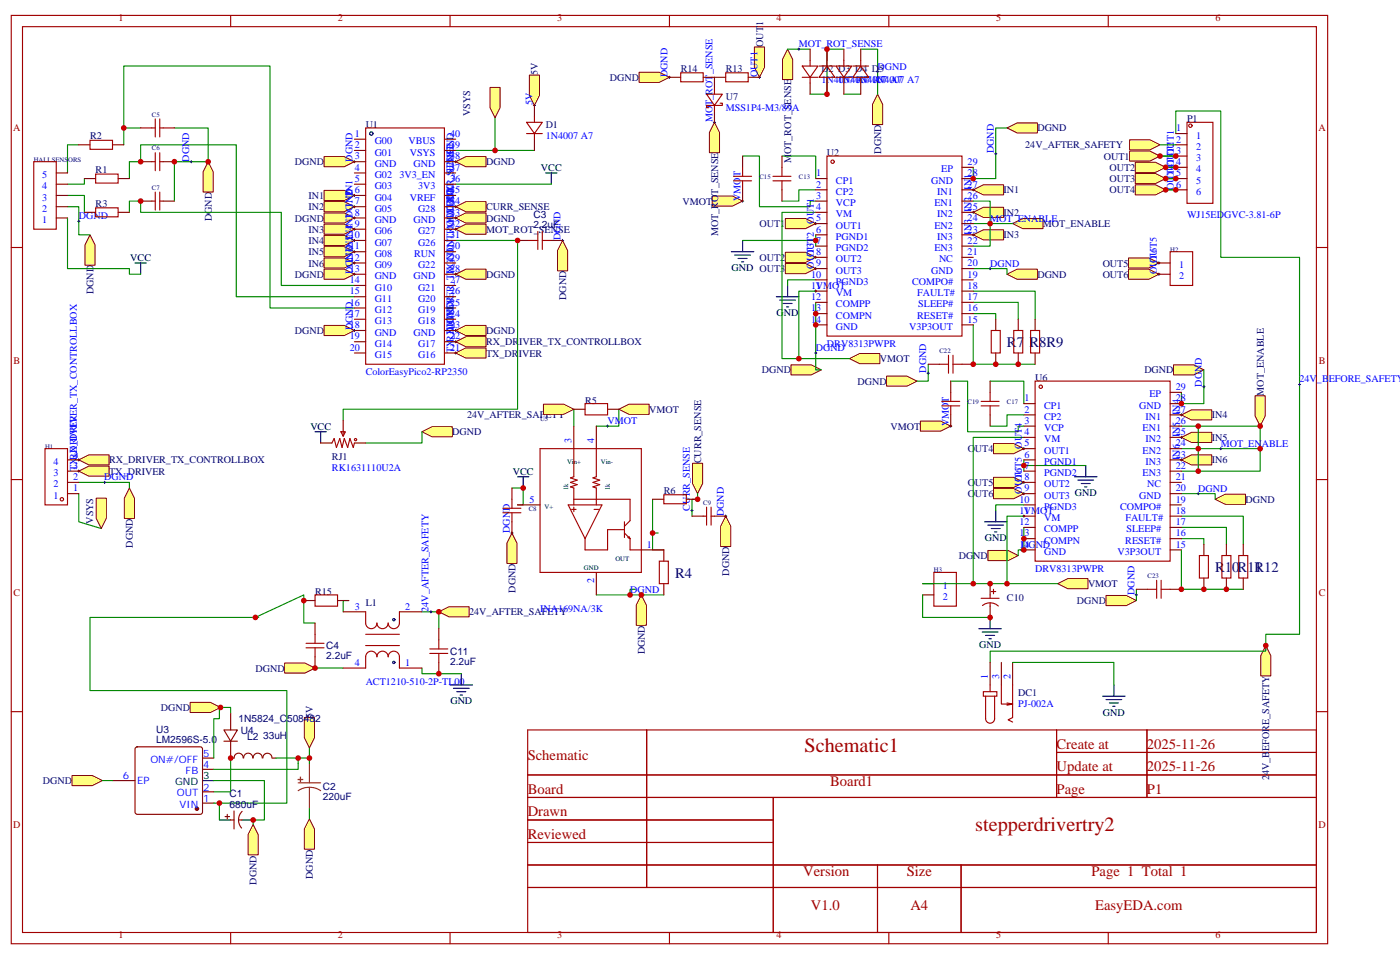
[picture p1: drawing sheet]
<svg xmlns="http://www.w3.org/2000/svg" width="439mm" height="299mm" viewBox="0 0 439 299" stroke-linecap="round" stroke-linejoin="round" font-family="sans-serif">
<g fill="none" stroke="#a10000" stroke-width=".35">
<path d="M3.5 4.8h412.8v291.1h-412.8zM7.1 8.4h405.6v283.9h-405.6zM72.3 4.8v3.6M141.1 4.8v3.6M209.9 4.8v3.6M278.7 4.8v3.6M347.5 4.8v3.6M3.5 77.6h3.6M412.7 77.6h3.6M3.5 150.4h3.6M412.7 150.4h3.6M3.5 223.1h3.6"/>
<path d="M165.5 228.8h247.2v63.5h-247.2zM202.8 228.8v49.4M331.3 228.8v21.2M331.3 235.9h81.4M359.6 228.8v21.2M412.7 223.1h3.6M165.5 243h247.2M165.5 250h247.2M165.5 257.1h77M242.5 250v42.3M165.5 271.2h247.2M165.5 264.1h77"/>
<path d="M165.5 278.2h247.2M275.1 271.2v21.1M301.3 271.2v21.1M72.3 292.3v3.6M141.1 292.3v3.6M209.9 292.3v3.6M278.7 292.3v3.6M347.5 292.3v3.6"/>
</g>
<g fill="none" stroke="#000" stroke-width=".35">
<path d="M171.1 54.2h3.5M172.9 54.2v3.5M42.3 82.4h3.6M44.1 82.4v3.6M98.8 135.4h3.5M100.5 135.4v3.5M162.3 149.5h3.5M164 149.5v3.5M345.7 218.3h7.1M346.8 219.3h4.9M349.2 214.7v3.6M347.8 220.4h2.9"/>
<path d="M348.9 221.4h.7"/>
</g>
<g fill="#ffff80" stroke="#800000" stroke-width=".31">
<path d="M217.1 145.2h3.2v6.4l-1.6 3.2-1.6-3.2z"/>
<path d="M142.9 64.8l3.1-1.6h6.4v3.2h-6.4z"/>
<path d="M170.4 126.7h6.3l3.2 1.6-3.2 1.6h-6.3z"/>
<path d="M24.7 147.7l3.2-1.6h6.3v3.2h-6.3z"/>
<path d="M24.7 144.2l3.2-1.6h6.3v3.2h-6.3z"/>
<path d="M142.9 107.1l3.1-1.5h6.4v3.1h-6.4z"/>
<path d="M142.9 110.7l3.1-1.6h6.4v3.2h-6.4z"/>
<path d="M396.9 202.4l1.6 3.2v6.3h-3.2v-6.3z"/>
<path d="M317.5 70.1l3.2-1.6h6.3v3.2h-6.3z"/>
<path d="M393.5 124.1h3.2v6.3l-1.6 3.2-1.6-3.2z"/>
<path d="M356 50.9h6.3l3.2 1.6-3.2 1.5h-6.3z"/>
<path d="M354.2 47.3h6.3l3.2 1.6-3.2 1.6h-6.3z"/>
<path d="M356 54.4h6.3l3.2 1.6-3.2 1.6h-6.3z"/>
<path d="M356 57.9h6.3l3.2 1.6-3.2 1.6h-6.3z"/>
<path d="M311.5 139.1h6.4l3.1 1.6-3.1 1.5h-6.4z"/>
<path d="M353.8 80.9h6.4l3.2 1.5-3.2 1.6h-6.4z"/>
<path d="M353.8 84.4h6.4l3.2 1.6-3.2 1.6h-6.4z"/>
<path d="M311.5 149.6h6.4l3.1 1.6-3.1 1.6h-6.4z"/>
<path d="M311.5 153.2h6.4l3.1 1.6-3.1 1.6h-6.4z"/>
<path d="M246.2 68.5h6.4l3.2 1.6-3.2 1.6h-6.4z"/>
<path d="M246.2 79.1h6.4l3.2 1.6-3.2 1.6h-6.4z"/>
<path d="M246.2 82.6h6.4l3.2 1.6-3.2 1.6h-6.4z"/>
<path d="M370.4 137.1l3.2-1.6h6.3v3.2h-6.3z"/>
<path d="M370.4 144.2l3.2-1.6h6.3v3.2h-6.3z"/>
<path d="M101.6 77.3h6.3l3.2 1.6-3.2 1.6h-6.3z"/>
<path d="M101.6 80.9h6.3l3.2 1.5-3.2 1.6h-6.3z"/>
<path d="M370.4 130.1l3.2-1.6h6.3v3.2h-6.3z"/>
<path d="M101.6 73.8h6.3l3.2 1.6-3.2 1.6h-6.3z"/>
<path d="M305.2 73.6l3.1-1.6h6.4v3.2h-6.4z"/>
<path d="M101.6 70.3h6.3l3.2 1.6-3.2 1.5h-6.3z"/>
<path d="M305.2 66.6l3.1-1.6h6.4v3.2h-6.4z"/>
<path d="M101.6 63.2h6.3l3.2 1.6-3.2 1.6h-6.3z"/>
<path d="M305.2 59.5l3.1-1.6h6.4v3.2h-6.4z"/>
<path d="M101.6 59.7h6.3l3.2 1.6-3.2 1.6h-6.3z"/>
<path d="M95.4 225h3.2v6.3l-1.6 3.2-1.6-3.2z"/>
<path d="M166 23.5h3.2v6.4l-1.6 3.2-1.6-3.2z"/>
</g>
<path d="M229.3 78.9h7.1M230.4 80h4.9M232.8 75.4v3.5M231.4 81h2.8M232.5 82.1h.7M243.4 93h7.1M244.5 94.1h4.9M245.5 95.1h2.9M246.6 96.2h.7M246.9 89.5v3.5" fill="none" stroke="#000" stroke-width=".35"/>
<g fill="#ffff80" stroke="#800000" stroke-width=".31">
<path d="M223.3 61.5h6.4l3.1 1.5-3.1 1.6h-6.4z"/>
<path d="M266.3 112.4l3.2-1.6h6.4v3.2h-6.4z"/>
</g>
<path d="M308.7 163.6h7M309.7 164.6h5M310.8 165.7h2.8M311.9 166.8h.7M312.2 160.1v3.5" fill="none" stroke="#000" stroke-width=".35"/>
<g fill="#ffff80" stroke="#800000" stroke-width=".31">
<path d="M331.6 183l3.2-1.6h6.3v3.2h-6.3z"/>
<path d="M288.6 132h6.3l3.2 1.6-3.2 1.6h-6.3z"/>
</g>
<path d="M336.9 149.5h7.1M338 150.5h4.9M339 151.6h2.8M340.1 152.6h.7M340.4 145.9v3.6" fill="none" stroke="#000" stroke-width=".35"/>
<g fill="#ffff80" stroke="#800000" stroke-width=".31">
<path d="M194 128.3l3.2-1.6h6.4v3.2h-6.4z"/>
<path d="M354.2 43.8h6.3l3.2 1.6-3.2 1.6h-6.3z"/>
<path d="M236.5 14.7h3.2v6.4l-1.6 3.1-1.6-3.1z"/>
<path d="M224 38.3l1.6 3.2v6.4h-3.2v-6.4z"/>
<path d="M246.9 15.4l1.6 3.2v6.3h-3.1v-6.3z"/>
<path d="M142.9 71.9l3.1-1.6h6.4v3.1h-6.4z"/>
</g>
<path d="M141.1 214.7h7.1M142.2 215.8h4.9M143.2 216.9h2.8M144.3 217.9h.7M144.6 211.2v3.5" fill="none" stroke="#000" stroke-width=".35"/>
<g fill="#ffff80" stroke="#800000" stroke-width=".31">
<path d="M137.6 191.8l3.2-1.6h6.3v3.2h-6.3z"/>
<path d="M89.3 207.9h6.3l3.2 1.5-3.2 1.6h-6.3z"/>
<path d="M248 114.4h6.4l3.1 1.6-3.1 1.5h-6.4z"/>
<path d="M309.7 172.6h6.4l3.2 1.6-3.2 1.6h-6.4z"/>
<path d="M381 156.5l3.2-1.6h6.3v3.2h-6.3z"/>
<path d="M367.9 114.4h6.4l3.2 1.6-3.2 1.5h-6.4z"/>
<path d="M315.7 86l3.2-1.6h6.4v3.2h-6.4z"/>
<path d="M315.7 40.1l3.2-1.6h6.4v3.2h-6.4z"/>
<path d="M176.4 75.4l1.6 3.2v6.3h-3.2v-6.3z"/>
<path d="M142.9 50.7l3.1-1.6h6.4v3.2h-6.4z"/>
<path d="M101.6 102h6.3l3.2 1.6-3.2 1.6h-6.3z"/>
<path d="M101.6 84.4h6.3l3.2 1.6-3.2 1.6h-6.3z"/>
<path d="M101.6 49.1h6.3l3.2 1.6-3.2 1.6h-6.3z"/>
<path d="M142.9 86l3.1-1.6h6.4v3.2h-6.4z"/>
<path d="M142.9 103.6l3.1-1.6h6.4v3.2h-6.4z"/>
<path d="M142.9 68.3l3.1-1.6h6.4v3.2h-6.4z"/>
<path d="M40.6 153l1.6 3.2v6.3h-3.2v-6.3z"/>
<path d="M28.2 73.6l1.6 3.2v6.3h-3.2v-6.3z"/>
<path d="M65.3 50.7l1.6 3.2v6.3h-3.2v-6.3z"/>
<path d="M132.3 135.4l3.2-1.6h6.3v3.1h-6.3z"/>
<path d="M160.5 167.1l1.6 3.2v6.3h-3.2v-6.3z"/>
<path d="M201.1 186.5l1.6 3.2v6.3h-3.2v-6.3z"/>
<path d="M227.5 161.8l1.6 3.2v6.3h-3.1v-6.3z"/>
<path d="M200.4 22.6h6.3l3.2 1.6-3.2 1.6h-6.3z"/>
<path d="M275.2 29.5l1.6 3.2v6.4h-3.2v-6.4z"/>
<path d="M101.6 66.7h6.3l3.2 1.6-3.2 1.6h-6.3z"/>
</g>
<path d="M306.9 197.1h7.1M308 198.2h4.9M309 199.2h2.9M310.4 193.6v3.5M310.1 200.3h.7" fill="none" stroke="#000" stroke-width=".35"/>
<g fill="#ffff80" stroke="#800000" stroke-width=".31">
<path d="M278 117.9h6.3l3.2 1.6-3.2 1.6h-6.3z"/>
<path d="M346.8 186.7h6.3l3.2 1.6-3.2 1.6h-6.3z"/>
</g>
<g fill="none" stroke="#008700" stroke-width=".35">
<path d="M246.9 15.4h7.1M264.6 15.4h-5.3v14.1h-5.3M269.9 15.4h5.3v14.1M264.6 29.5h5.3M24.7 45.4h-3.5v8.8M26.5 56v1.7h-5.3M38.8 40.1v-19.4h45.9v75.9h26.4M40.6 56v-5.3h3.5v-5.3h30v47.6h37M44.1 40.1h-5.3v5.3M54.7 40.1h10.6v10.6h-10.6v12.3M142.9 57.7h30M142.9 47.2h24.7"/>
<path d="M232.8 48.9h5.3v15.9h15.9v-1.8h1.8M245.2 48.9h10.6v7.1M255.8 59.5h-5.3v3.5h-5.3M315.7 40.1h-3.5v15.9h-7v-3.5M368.7 41.9v-7.1h14.1v45.9h24.7v118.2h-10.6v5.3h-86.5v3.5M21.2 61.3h5.3v5.3M21.2 68.3v15.9h19.4v1.8h3.5M21.2 64.8h3.5v8.8h3.5M40.6 66.6v-3.6h3.5v3.6h44.1v22.9h22.9M142.9 75.4h19.4v52.9h-54.7v3.5M255.8 73.6v1.8h-23M255.8 66.6h-10.6v45.8h5.3"/>
<path d="M255.8 75.4v1.8M305.2 63h5.2v7.1h-5.2M317.5 70.1h-7.1v7.1h-5.2M255.8 87.7h-8.9v1.8M255.8 94.8v21.2h1.7M255.8 91.3h-5.3v21.1h15.8M305.2 98.3h7v1.8M305.2 94.8h14.1v5.3M305.2 91.3h19.4v8.8M305.2 84.2h10.5v1.8M291 114.2v5.3h-3.5M298.1 119.5h5.3v15.9h15.9v-1.8h1.7"/>
<path d="M305.2 101.8v12.4h19.4M310.4 119.5h10.6v7M377.5 116v10.5h-7.1v-3.5M132.3 135.4v3.5h-17.6M179.9 128.3v5.3M194 128.3v5.3h-7M321 130.1h-5.3v3.5h-5.3M321 137.1h-15.8v45.9h26.4M370.4 133.6h5.3v7.1h-5.3M375.7 133.6h19.4v14.1h-19.4v-7h19.4M24.7 154.8v8.8l7 2.1M24.7 151.2h15.9v1.8"/>
<path d="M160.5 153h3.5v5.3h-1.7M204.6 156.5v10.6M218.7 154.8v1.7h-1.7v5.3M321 144.2v1.7h19.4M321 158.3h-8.8v1.8M321 145.9v1.8M370.4 154.8h10.6v1.7M370.4 147.7h5.3M206.4 167.1h-1.8v5.3h3.5M321 161.8h-5.3v21.2M321 165.3v7.1h-1.7v1.8M370.4 168.9h7.1v1.7"/>
<path d="M370.4 165.3h14.1v5.3M370.4 161.8h19.4v8.8M370.4 172.4v12.3h19.4M109.4 188.3h-1.8v3.5M132.3 191.8h5.3v5.3M197.6 186.5h10.5M199.3 184.7h-1.7v1.8h-10.6M356.3 184.7v3.6M98.8 209.4h8.8M132.3 209.4v1.8h12.3"/>
</g>
<g fill="none" stroke="#000" stroke-width=".31">
<path d="M250.1 15.4h.7M250.5 15.1v.7M167.2 33.1h.7M167.6 32.7v.7M209.5 24.2h.8M209.9 23.9v.7M223.7 38.3h.7M224 38v.7M237.8 24.2h.7M238.1 23.9v.7M274.8 22.5h.7M275.2 22.1v.7"/>
<path d="M59.6 50.7h.7M60 50.3v.7M110.8 50.7h.7M111.1 50.3v.7M142.5 50.7h.7M142.9 50.3v.7M304.8 59.5h.7M305.2 59.2v.7M311.9 48.2h.7M312.2 47.9v.7M368.3 52.5h.7M368.3 48.9h.7"/>
<path d="M368.3 56h.7M368.3 59.5h.7M368.7 48.6v.7M368.7 52.1v.7M368.7 55.6v.7M368.7 59.2v.7M24.3 69.4h.7M24.7 69v.7M110.8 64.8h.7M110.8 78.9h.7M110.8 75.4h.7M110.8 71.9h.7"/>
<path d="M110.8 61.3h.7M110.8 68.3h.7M111.1 60.9v.7M111.1 64.5v.7M111.1 68v.7M111.1 71.5v.7M111.1 75v.7M111.1 78.6v.7M142.5 64.8h.7M142.5 71.9h.7M142.5 68.3h.7M142.9 64.5v.7"/>
<path d="M142.9 68v.7M142.9 71.5v.7M176 75.4h.7M176.4 75v.7M232.5 63h.7M232.8 62.7v.7M255.4 70.1h.7M255.8 69.7v.7M304.8 73.6h.7M304.8 66.6h.7M305.2 66.2v.7M305.2 73.3v.7"/>
<path d="M310.1 70.1h.7M310.4 69.7v.7M110.8 82.4h.7M110.8 86h.7M111.1 82.1v.7M111.1 85.6v.7M142.5 86h.7M142.9 85.6v.7M255.4 80.7h.7M255.4 84.2h.7M255.4 91.3h.7M255.8 80.3v.7"/>
<path d="M255.8 83.9v.7M255.8 90.9v.7M310.1 84.2h.7M310.4 83.9v.7M363 82.4h.7M363 86h.7M363.4 82.1v.7M363.4 85.6v.7M110.8 103.6h.7M111.1 103.3v.7M142.5 107.1h.7M142.5 110.7h.7"/>
<path d="M142.5 103.6h.7M142.9 103.3v.7M142.9 106.8v.7M142.9 110.3v.7M255.4 110.7h.7M255.8 110.3v.7M290.7 117h.7M291 116.7v.7M190.1 133.6h.8M190.5 133.2v.7M297.7 133.6h.7M298.1 133.2v.7"/>
<path d="M370.1 137.1h.7M370.1 130.1h.7M370.4 129.7v.7M370.4 136.8v.7M377.1 121.2h.7M377.5 120.9v.7M407.1 120.5h.7M407.5 120.2v.7M24.3 147.7h.7M24.3 144.2h.7M24.7 143.8v.7M24.7 147.4v.7"/>
<path d="M32.5 151.2h.7M32.8 150.9v.7M217 159.7v.7M320.7 151.2h.7M320.7 140.7h.7M320.7 154.8h.7M321 140.3v.7M321 150.9v.7M321 154.4v.7M370.1 144.2h.7M370.4 143.8v.7M375.4 154.8h.7"/>
<path d="M375.7 154.4v.7M382.4 140.7h.7M382.8 140.3v.7M160.2 167.1h.7M160.5 166.8v.7M216.6 160.1h.7M227.2 161.8h.7M227.5 161.5v.7M320 172.4h.7M320.3 172v.8M320.7 161.8h.7M321 161.5v.7"/>
<path d="M134.8 191.8h.7M135.1 191.5v.7M197.2 186.5h.7M197.6 186.2v.7M356 186.5h.7M356.3 186.2v.7"/>
</g>
<g fill="none" stroke="#a10000" stroke-width=".35">
<path d="M254 18.9v1.8M259.3 18.9v1.8M264.6 18.9v1.8M269.9 18.9v1.8M48.7 37.3v5.6M50.1 37.3v5.6M165.1 38.3h4.9l-2.4 3.6zM167.6 36.6v1.7M213.4 22.8h7.1v2.8h-7.1zM221.5 29.5h5l-2.5 3.6zM224 27.8v1.7M224 33.1v1.7"/>
<path d="M225.8 32.3h.7v.8h-5v.7h.7M227.5 22.8h7.1v2.8h-7.1zM251.5 20.7h5l-2.5 3.5zM251.5 24.2h5M254 24.2v1.8M256.8 20.7h5M259.3 20.7l2.5 3.5h-5zM259.3 24.2v1.8M262.1 20.7h5l-2.5 3.5zM262.1 24.2h5M264.6 24.2v1.8M267.4 20.7h4.9"/>
<path d="M269.9 20.7l2.4 3.5h-4.9zM269.9 24.2v1.8M372.2 38.3h8.1v25.4h-8.1zM10.6 50.7h7v21.2h-7zM28.2 44h7.1v2.8h-7.1zM30 54.6h7v2.8h-7zM47.6 40.1h1.1M47.6 50.7h1.1M48.7 47.9v5.6M50.1 47.9v5.6M50.1 40.1h1.1M50.1 50.7h1.1"/>
<path d="M114.7 40.1h24.6v74.1h-24.6zM165.1 41.9h4.9M167.6 41.9v1.7M230 56.7h5.7M230 55.3h5.7M232.8 52.5v2.8M232.8 56.7v2.8M242.4 56.7h5.6M242.4 55.3h5.6M245.2 52.5v2.8M245.2 56.7v2.8M259.3 48.9h42.3v56.5h-42.3z"/>
<path d="M30 65.2h7v2.8h-7zM47.6 63h1.1M48.7 60.2v5.7M50.1 60.2v5.7M50.1 63h1.1M366.9 78.9h7v10.6h-7zM294.6 114.2h2.8M297.4 111.4v5.6M298.8 114.2h2.8M298.8 111.4v5.6M310.8 103.6h2.8v7.1h-2.8zM317.9 103.6h2.8v7.1h-2.8z"/>
<path d="M323.1 103.6h2.9v7.1h-2.9zM324.6 119.5h42.3v56.4h-42.3zM104.1 138.9l.7-1.4 .7 2.8 1-2.8 .7 2.8 .7-2.8 1.1 2.8 .7-2.8 1.1 2.8 .3-1.4M106.9 135.4h1.4l-.7 1.4zM107.6 135.4v1.4M183.4 126.5h7.1v3.6h-7.1zM295.3 127.2h5.6M295.3 125.8h5.6M298.1 123v2.8M298.1 127.2v2.9M307.6 127.2h5.7M307.6 125.8h5.7"/>
<path d="M310.4 123v2.8M310.4 127.2v2.9M14.1 140.7h7.1v17.6h-7.1zM157.7 159.3h5.6M160.5 156.5v2.8M169.3 140.7h31.8v38.8h-31.8zM178.2 158.3h10.5l-5.3 10.6zM179.2 159.7h1.4M179.9 156.5h17.7v6.7l-1.8 1.8M179.9 140.7v8.8l-1 .3 2.1 .7-2.1 .7 2.1 .7-2.1 .7 1 .4v5.3M179.9 159v1.4M186.3 159.7h1.4"/>
<path d="M187 140.7v8.8l-1.1 .3 2.1 .7-2.1 .7 2.1 .7-2.1 .7 1.1 .4v5.3M208.1 155.1h7.1v2.8h-7.1zM221.5 159v5.6M223 159v5.6M157.7 160.8h5.6M160.5 160.8v2.8M195.8 166.1h-5.3v6.3h-7.1v-3.5M195.8 167.1l1.8 1.8M195.8 163.6v4.9M196.8 168.5l.8 .4M197.2 168.2l.4 .7M197.6 168.9v3.5h3.5"/>
<path d="M206.7 175.9h2.8v7.1h-2.8zM220.5 161.8h1M223 161.8h1M376.1 174.2h2.8v7h-2.8zM383.1 174.2h2.8v7h-2.8zM388.4 174.2h2.8v7h-2.8zM98.8 186.5h7v3.5h-7zM114.7 191.8v3.5a1.76 1.76 0 0 0 1.7 1.8 1.76 1.76 0 0 0 1.8-1.8 1.76 1.76 0 0 0 1.7 1.8 1.76 1.76 0 0 0 1.8-1.8 1.76 1.76 0 0 0 1.8 1.8 1.76 1.76 0 0 0 1.7-1.8v-3.5M114.7 198.9h10.5M307.6 187.6h5.7M308 189.8a3.8 3.8 0 0 1 5 .2M310.4 186.5v1.1"/>
<path d="M310.4 189v1M310.8 185.5h1.4M311.5 184.7v1.5M359.8 184.7h2.9M362.7 181.9v5.7M364.1 184.7h2.8M364.1 181.9v5.7M114.7 209.4v-3.5a1.76 1.76 0 0 1 1.7-1.7 1.76 1.76 0 0 1 1.8 1.7 1.76 1.76 0 0 1 1.7-1.7 1.76 1.76 0 0 1 1.8 1.7 1.76 1.76 0 0 1 1.8-1.7 1.76 1.76 0 0 1 1.7 1.7v3.5M114.7 202.4h10.5M308.3 216.9h4.3v1.4h-4.3zM309 218.3v7a1.41 1.41 0 0 0 1.4 1.4 1.41 1.41 0 0 0 1.5-1.4v-7M310.4 214.7v2.2"/>
<path d="M314 214.7v6h3.5l-1.8 .4M317.5 214.7v10.3l-1.4 .7 1.4 .7M315.7 220.4l1.8 .3"/>
<circle cx="373.2" cy="39.4" r=".53"/>
<circle cx="261.1" cy="50.7" r=".53"/>
<circle cx="111.5" cy="137.8" r=".35"/>
<circle cx="326.3" cy="121.2" r=".53"/>
<circle cx="19.4" cy="156.5" r=".53"/>
</g>
<g fill="none" stroke="#000" stroke-width=".35">
<circle cx="116.4" cy="41.9" r=".53"/>
<circle cx="123.5" cy="194.3" r=".35"/>
<circle cx="123.5" cy="207.7" r=".35"/>
</g>
<g fill="none" stroke="#870000" stroke-width=".35">
<path d="M254 15.4v3.5M259.3 15.4v3.5M264.6 15.4v3.5M269.9 15.4v3.5M167.6 33.1v3.5M209.9 24.2h3.5M220.5 24.2h7M224 24.2v3.6M224 34.8v3.5M234.6 24.2h3.5M254 26v3.5M259.3 26v3.5"/>
<path d="M264.6 26v3.5M269.9 26v3.5M17.6 54.2h3.6M17.6 57.7h3.6M24.7 45.4h3.5M26.5 56h3.5M35.3 45.4h3.5M37 56h3.6M44.1 50.7h3.5M44.1 40.1h3.5M51.2 50.7h3.5M51.2 40.1h3.5"/>
<path d="M111.1 43.6h3.6M111.1 47.2h3.6M111.1 50.7h3.6M111.1 54.2h3.6M111.1 57.7h3.6M139.3 43.6h3.6M139.3 47.2h3.6M139.3 50.7h3.6M139.3 54.2h3.6M139.3 57.7h3.6M167.6 43.6v3.6M232.8 48.9v3.6"/>
<path d="M232.8 59.5v3.5M245.2 48.9v3.6M245.2 59.5v3.5M255.8 56h3.5M255.8 59.5h3.5M301.6 56h3.6M301.6 59.5h3.6M301.6 52.5h3.6M368.7 56h3.5M368.7 59.5h3.5M368.7 52.5h3.5M368.7 45.4h3.5"/>
<path d="M368.7 41.9h3.5M368.7 48.9h3.5M17.6 61.3h3.6M17.6 64.8h3.6M17.6 68.3h3.6M26.5 66.6h3.5M37 66.6h3.6M44.1 63h3.5M51.2 63h3.5M111.1 61.3h3.6M111.1 64.8h3.6M111.1 68.3h3.6"/>
<path d="M111.1 71.9h3.6M111.1 75.4h3.6M111.1 78.9h3.6M139.3 61.3h3.6M139.3 64.8h3.6M139.3 68.3h3.6M139.3 71.9h3.6M139.3 75.4h3.6M139.3 78.9h3.6M255.8 63h3.5M255.8 66.6h3.5M255.8 70.1h3.5"/>
<path d="M255.8 73.6h3.5M255.8 77.2h3.5M301.6 63h3.6M301.6 66.6h3.6M301.6 70.1h3.6M301.6 73.6h3.6M301.6 77.2h3.6M111.1 82.4h3.6M111.1 86h3.6M111.1 89.5h3.6M111.1 93h3.6M111.1 96.6h3.6"/>
<path d="M139.3 82.4h3.6M139.3 86h3.6M139.3 89.5h3.6M139.3 93h3.6M139.3 96.6h3.6M255.8 80.7h3.5M255.8 84.2h3.5M255.8 87.7h3.5M255.8 91.3h3.5M255.8 94.8h3.5M255.8 98.3h3.5M301.6 80.7h3.6"/>
<path d="M301.6 84.2h3.6M301.6 87.7h3.6M301.6 91.3h3.6M301.6 94.8h3.6M301.6 98.3h3.6M363.4 82.4h3.5M363.4 86h3.5M111.1 100.1h3.6M111.1 103.6h3.6M111.1 107.1h3.6M111.1 110.7h3.6M139.3 100.1h3.6"/>
<path d="M139.3 103.6h3.6M139.3 107.1h3.6M139.3 110.7h3.6M255.8 101.8h3.5M291 114.2h3.6M298.1 119.5v3.5M301.6 101.8h3.6M301.6 114.2h3.6M310.4 119.5v3.5M312.2 100.1v3.5M312.2 110.7v3.5M319.3 100.1v3.5"/>
<path d="M319.3 110.7v3.5M324.6 100.1v3.5M324.6 110.7v3.5M100.5 138.9h3.6M107.6 131.8v3.6M111.1 138.9h3.6M179.9 133.6v7.1M179.9 128.3h3.5M187 133.6v7.1M190.5 128.3h3.5M298.1 130.1v3.5M310.4 130.1v3.5"/>
<path d="M321 126.5h3.6M321 130.1h3.6M321 133.6h3.6M321 137.1h3.6M366.9 126.5h3.5M366.9 130.1h3.5M366.9 133.6h3.5M366.9 137.1h3.5M366.9 123h3.5M21.2 154.8h3.5M21.2 151.2h3.5M21.2 147.7h3.5"/>
<path d="M21.2 144.2h3.5M160.5 153v3.5M162.3 158.3h7M204.6 156.5h3.5M215.2 156.5h3.5M321 158.3h3.6M321 154.8h3.6M321 151.2h3.6M321 147.7h3.6M321 144.2h3.6M321 140.7h3.6M366.9 158.3h3.5"/>
<path d="M366.9 154.8h3.5M366.9 151.2h3.5M366.9 147.7h3.5M366.9 144.2h3.5M366.9 140.7h3.5M160.5 163.6v3.5M187 179.5v7M201.1 172.4h7v3.5M217 161.8h3.5M224 161.8h3.5M321 172.4h3.6M321 161.8h3.6"/>
<path d="M321 165.3h3.6M321 168.9h3.6M366.9 172.4h3.5M366.9 161.8h3.5M366.9 165.3h3.5M366.9 168.9h3.5M377.5 170.6v3.6M384.5 170.6v3.6M389.8 170.6v3.6M95.2 188.3h3.6M105.8 188.3h3.6M107.6 191.8h7.1"/>
<path d="M125.2 191.8h7.1M208.1 183v3.5M310.4 183v3.5M310.4 190v3.6M356.3 184.7h3.5M366.9 184.7h3.5M377.5 181.2v3.5M384.5 181.2v3.5M389.8 181.2v3.5M107.6 209.4h7.1M125.2 209.4h7.1M310.4 207.7v7"/>
<path d="M314 207.7v7M317.5 207.7v7"/>
</g>
<path d="M79.4 258.5l1.6 3.2v6.3h-3.2v-6.3z" fill="#ffff80" stroke="#800000" stroke-width=".31"/>
<path d="M363.7 45.4h5M363.7 48.9h5M365.5 52.5h3.2M365.5 56h3.2M365.5 59.5h3.2M80.1 193.6l15.1-7.1v8.8h3.6M81.1 193.6h-52.9v22.9h61.8v35.3h-21.2M289.3 186.5v7.1h21.1M289.3 183h15.9M317.5 207.7h31.7v7" fill="none" stroke="#008700" stroke-width=".35"/>
<g fill="none" stroke="#a10000" stroke-width=".35">
<path d="M165.8 75.4h2.8M168.6 72.6v5.6M170 75.4h2.9M170 72.6v5.6M292.8 179.5h7.1v10.5h-7.1zM98.8 198.9v2.8M96 203.1h5.6M96 201.7h5.6M98.8 203.1v2.8M134.8 204.9h5.6M134.8 203.4h5.6M137.6 200.6v2.8"/>
<path d="M137.6 204.9v2.8"/>
</g>
<path d="M162.3 75.4h3.5M172.9 75.4h3.5M98.8 195.3v3.6M137.6 197.1v3.5M289.3 183h3.5M289.3 186.5h3.5M98.8 205.9v3.5M137.6 207.7v3.5" fill="none" stroke="#870000" stroke-width=".35"/>
<path d="M153.6 27.4h3.2v6.4l-1.6 3.1-1.6-3.1z" fill="#ffff80" stroke="#800000" stroke-width=".31"/>
<path d="M155.2 36.9v10.3" fill="none" stroke="#008700" stroke-width=".35"/>
<path d="M30.2 156.2h3.1v6.3l-1.6 3.2-1.5-3.2z" fill="#ffff80" stroke="#800000" stroke-width=".31"/>
<g fill="none" stroke="#870000" stroke-width=".35">
<path d="M42.6 234.3l.4-.2h19.8l.5 .2 .2 .5v19.8l-.2 .5-.5 .2h-19.8l-.5-.2-.2-.5v-19.8zM63.5 237.7h3.5M70.2 228.8h4.2l-2.1 3.6zM70.2 232.4h4.2M72.3 232.4v5.3h1.1M72.3 223.6v5.2M73.4 237.6a1.41 1.41 0 0 1 1.4-1.5 1.41 1.41 0 0 1 1.4 1.5M76.4 237.6a1.41 1.41 0 0 1 1.4-1.5 1.41 1.41 0 0 1 1.4 1.5M79.4 237.6a1.41 1.41 0 0 1 1.4-1.5 1.41 1.41 0 0 1 1.4 1.5M82.4 237.6a1.41 1.41 0 0 1 1.5-1.5 1.41 1.41 0 0 1 1.4 1.5M85.4 237.7h1M35.3 244.7h7"/>
<path d="M63.5 251.8h3.5M63.5 248.2h3.5M63.5 241.2h3.5M70.6 256h1.4M71.3 255.3v1.4M72.3 257.1h1.1M73.4 254.2v5.7M74.8 257.1h1M75.9 254.4a3.8 3.8 0 0 0-.1 5.2"/>
</g>
<circle cx="61.7" cy="253.5" r=".53" fill="#870000" stroke="#870000" stroke-width=".35"/>
<path d="M63.5 244.7h3.5M68.8 257.1h3.5M75.8 257.1h3.6" fill="none" stroke="#000" stroke-width=".35"/>
<path d="M97 239.4v6M93.5 245.4h7M97 246.8l1.9 .3 1.6 .8M97 246.8l-1.8 .3-1.7 .8M97 246.8v6.7" fill="none" stroke="#8c2424" stroke-width=".35"/>
<g fill="#8c2424" stroke="#8c2424" stroke-width=".35">
<path d="M93.5 244.4h1.4z"/>
<path d="M94.2 243.7v1.4z"/>
</g>
<path d="M67 251.8h1.8v5.3M67 244.7h15.9v12.4h-3.5v1.4" fill="none" stroke="#008700" stroke-width=".35"/>
<path d="M97 256.7l1.6 3.2v6.3h-3.2v-6.3z" fill="#ffff80" stroke="#800000" stroke-width=".31"/>
<path d="M72.3 237.7v10.5h-5.3M86.4 237.7h7.1v3.5h-26.5M97 253.5v3.2" fill="none" stroke="#008700" stroke-width=".35"/>
<path d="M59.6 220.2h6.4l3.1 1.6-3.1 1.6h-6.4z" fill="#ffff80" stroke="#800000" stroke-width=".31"/>
<path d="M72.3 223.6v-1.8h-3.5v3.5h-1.8v12.4M97 234.5v3.2h-3.5M97 237.7v1.7" fill="none" stroke="#008700" stroke-width=".35"/>
<path d="M22.6 243.1h6.3l3.2 1.6-3.2 1.6h-6.3z" fill="#ffff80" stroke="#800000" stroke-width=".31"/>
<path d="M32.1 244.7h3.2" fill="none" stroke="#008700" stroke-width=".35"/>
<g fill="#c00">
<circle cx="38.8" cy="40.1" r=".88"/>
<circle cx="44.1" cy="50.7" r=".88"/>
<circle cx="44.1" cy="63" r=".88"/>
<circle cx="65.3" cy="50.7" r=".88"/>
<circle cx="54.7" cy="50.7" r=".88"/>
<circle cx="197.6" cy="186.5" r=".88"/>
<circle cx="201.1" cy="186.5" r=".88"/>
<circle cx="164" cy="153" r=".88"/>
<circle cx="218.7" cy="156.5" r=".88"/>
<circle cx="396.9" cy="202.4" r=".88"/>
<circle cx="310.4" cy="70.1" r=".88"/>
<circle cx="375.7" cy="140.7" r=".88"/>
<circle cx="375.7" cy="133.6" r=".88"/>
<circle cx="395.1" cy="133.6" r=".88"/>
<circle cx="395.1" cy="140.7" r=".88"/>
<circle cx="375.7" cy="147.7" r=".88"/>
<circle cx="255.8" cy="75.4" r=".88"/>
<circle cx="312.2" cy="114.2" r=".88"/>
<circle cx="305.2" cy="114.2" r=".88"/>
<circle cx="319.3" cy="114.2" r=".88"/>
<circle cx="321" cy="145.9" r=".88"/>
<circle cx="377.5" cy="184.7" r=".88"/>
<circle cx="370.4" cy="184.7" r=".88"/>
<circle cx="384.5" cy="184.7" r=".88"/>
<circle cx="310.4" cy="183" r=".88"/>
<circle cx="315.7" cy="183" r=".88"/>
<circle cx="204.6" cy="167.1" r=".88"/>
<circle cx="259.3" cy="29.5" r=".88"/>
<circle cx="259.3" cy="15.4" r=".88"/>
<circle cx="255.8" cy="101.8" r=".88"/>
<circle cx="255.8" cy="98.3" r=".88"/>
<circle cx="321" cy="172.4" r=".88"/>
<circle cx="321" cy="168.9" r=".88"/>
<circle cx="370.4" cy="126.5" r=".88"/>
<circle cx="305.2" cy="56" r=".88"/>
<circle cx="250.5" cy="112.4" r=".88"/>
<circle cx="162.3" cy="75.4" r=".88"/>
<circle cx="98.8" cy="209.4" r=".88"/>
<circle cx="137.6" cy="211.2" r=".88"/>
<circle cx="305.2" cy="183" r=".88"/>
<circle cx="310.4" cy="193.6" r=".88"/>
<circle cx="368.7" cy="48.9" r=".88"/>
<circle cx="363.7" cy="48.9" r=".88"/>
<circle cx="368.7" cy="52.5" r=".88"/>
<circle cx="365.5" cy="52.5" r=".88"/>
<circle cx="368.7" cy="56" r=".88"/>
<circle cx="365.5" cy="56" r=".88"/>
<circle cx="368.7" cy="59.5" r=".88"/>
<circle cx="365.5" cy="59.5" r=".88"/>
<circle cx="155.2" cy="47.2" r=".88"/>
<circle cx="95.3" cy="188.3" r=".88"/>
<circle cx="80.1" cy="193.6" r=".88"/>
<circle cx="137.6" cy="191.8" r=".88"/>
<circle cx="68.8" cy="251.8" r=".88"/>
<circle cx="72.3" cy="237.7" r=".88"/>
<circle cx="79.4" cy="257.1" r=".88"/>
<circle cx="69.1" cy="221.8" r=".88"/>
<circle cx="93.5" cy="237.7" r=".88"/>
<circle cx="97" cy="237.7" r=".88"/>
</g>
<g font-size="6.3" fill="#a00000">
<text x="252.3" y="235.9">Schematic1</text>
<text x="305.8" y="260.6">stepperdrivertry2</text>
</g>
<g font-size="4.6" fill="#000080">
<text x="315.7" y="108.9">R7</text>
<text x="322.8" y="108.9">R8R9</text>
<text x="381" y="179.5">R10R11</text>
<text x="393.3" y="179.5">R12</text>
<text x="211.7" y="181.2">R4</text>
</g>
<g font-size="4.6" fill="#a00000">
<text x="165.5" y="238.2">Schematic</text>
<text x="331.3" y="234.7">Create at</text>
<text x="359.6" y="234.7">2025-11-26</text>
<text x="331.3" y="241.7">Update at</text>
<text x="359.6" y="241.7">2025-11-26</text>
<text x="165.5" y="248.8">Board</text>
<text x="260.3" y="246.5">Board1</text>
<text x="331.3" y="248.8">Page</text>
<text x="359.6" y="248.8">P1</text>
<text x="165.5" y="255.8">Drawn</text>
<text x="165.5" y="262.9">Reviewed</text>
<text x="251.8" y="274.7">Version</text>
<text x="284.3" y="274.7">Size</text>
<text x="342.2" y="274.7">Page 1 Total 1</text>
<text x="254.3" y="285.3">V1.0</text>
<text x="285.4" y="285.3">A4</text>
<text x="343.4" y="285.3">EasyEDA.com</text>
</g>
<g font-size="3.2" fill="#a00000">
<text x="37.1" y="6.6">1</text>
<text x="105.9" y="6.6">2</text>
<text x="174.7" y="6.6">3</text>
<text x="243.5" y="6.6">4</text>
<text x="312.3" y="6.6">5</text>
<text x="381.1" y="6.6">6</text>
<text x="4.1" y="41.2">A</text>
<text x="413.4" y="41.2">A</text>
<text x="4.2" y="114">B</text>
<text x="413.5" y="114">B</text>
<text x="4.2" y="186.7">C</text>
<text x="413.5" y="186.7">C</text>
<text x="4.1" y="259.5">D</text>
<text x="413.4" y="259.5">D</text>
<text x="37.1" y="294.1">1</text>
<text x="105.9" y="294.1">2</text>
<text x="174.7" y="294.1">3</text>
<text x="243.5" y="294.1">4</text>
<text x="312.3" y="294.1">5</text>
<text x="381.1" y="294.1">6</text>
</g>
<g font-size="3.2" fill="#000080">
<text x="239.2" y="14.7" transform="rotate(-90 239.2 14.7)">OUT1</text>
<text x="168.7" y="23.5" transform="rotate(-90 168.7 23.5)">5V</text>
<text x="213.4" y="22.5">R14</text>
<text x="227.5" y="22.5">R13</text>
<text x="257.5" y="22.5">D2 D3 D4 D5</text>
<text x="191.2" y="25.3">DGND</text>
<text x="227.5" y="31.3">U7</text>
<text x="114.7" y="40.1">U1</text>
<text x="147.5" y="36.4" transform="rotate(-90 147.5 36.4)">VSYS</text>
<text x="171.1" y="40.1">D1</text>
<text x="325.3" y="41.2">DGND</text>
<text x="372.2" y="38.3">P1</text>
<text x="28.2" y="43.6">R2</text>
<text x="321.5" y="46.4">24V_AFTER_SAFETY</text>
<text x="92.5" y="51.8">DGND</text>
<text x="152.4" y="51.8">DGND</text>
<text x="248.1" y="51.1" transform="rotate(-90 248.1 51.1)">MOT_ROT_SENSE</text>
<text x="259.3" y="48.9">U2</text>
<text x="276.3" y="48.2" transform="rotate(-90 276.3 48.2)">DGND</text>
<text x="346.1" y="50">OUT1</text>
<text x="347.9" y="53.6">OUT2</text>
<text x="30" y="54.2">R1</text>
<text x="347.9" y="57.1">OUT3</text>
<text x="30" y="64.8">R3</text>
<text x="96.7" y="65.9">IN2</text>
<text x="96.7" y="62.4">IN1</text>
<text x="152.4" y="65.9">CURR_SENSE</text>
<text x="214" y="64.2">VMOT</text>
<text x="314.7" y="60.6">IN1</text>
<text x="347.9" y="60.6">OUT4</text>
<text x="66.4" y="69.4" transform="rotate(-90 66.4 69.4)">DGND</text>
<text x="92.5" y="69.4">DGND</text>
<text x="152.4" y="69.4">DGND</text>
<text x="167.2" y="71.5">2.2uF</text>
<text x="167.2" y="68.3">C3</text>
<text x="238.1" y="71.2">OUT1</text>
<text x="314.7" y="67.7">IN2</text>
<text x="327" y="71.2">MOT_ENABLE</text>
<text x="96.7" y="76.5">IN4</text>
<text x="96.7" y="73">IN3</text>
<text x="152.4" y="73">MOT_ROT_SENSE</text>
<text x="225.1" y="74.1" transform="rotate(-90 225.1 74.1)">MOT_ROT_SENSE</text>
<text x="314.7" y="74.7">IN3</text>
<text x="96.7" y="80">IN5</text>
<text x="96.7" y="83.6">IN6</text>
<text x="238.1" y="81.8">OUT2</text>
<text x="345.7" y="83.6">OUT5</text>
<text x="92.5" y="87.1">DGND</text>
<text x="152.4" y="87.1">DGND</text>
<text x="325.3" y="87.1">DGND</text>
<text x="345.7" y="87.1">OUT6</text>
<text x="29.3" y="92.3" transform="rotate(-90 29.3 92.3)">DGND</text>
<text x="177.5" y="94.1" transform="rotate(-90 177.5 94.1)">DGND</text>
<text x="92.5" y="104.7">DGND</text>
<text x="152.4" y="104.7">DGND</text>
<text x="152.4" y="108.2">RX_DRIVER_TX_CONTROLLBOX</text>
<text x="152.4" y="111.8">TX_DRIVER</text>
<text x="275.9" y="113.5">VMOT</text>
<text x="238.9" y="117.1">DGND</text>
<text x="324.6" y="119.5">U6</text>
<text x="358.8" y="117.1">DGND</text>
<text x="268.8" y="120.6">DGND</text>
<text x="396.2" y="124.1" transform="rotate(-90 396.2 124.1)">MOT_ENABLE</text>
<text x="146.5" y="131.1">24V_AFTER_SAFETY</text>
<text x="183.4" y="126.5">R5</text>
<text x="203.6" y="129.4">VMOT</text>
<text x="379.9" y="131.2">IN4</text>
<text x="141.8" y="136.5">DGND</text>
<text x="279.2" y="134.7">VMOT</text>
<text x="303.4" y="141.8">OUT4</text>
<text x="379.9" y="138.2">IN5</text>
<text x="34.2" y="148.8">TX_DRIVER</text>
<text x="34.2" y="145.3">RX_DRIVER_TX_CONTROLLBOX</text>
<text x="104.1" y="144.2">RJ1</text>
<text x="219.8" y="145.2" transform="rotate(-90 219.8 145.2)">CURR_SENSE</text>
<text x="379.9" y="145.3">IN6</text>
<text x="208.1" y="154.8">R6</text>
<text x="303.4" y="152.3">OUT5</text>
<text x="303.4" y="155.9">OUT6</text>
<text x="390.5" y="157.6">DGND</text>
<text x="29.3" y="164.2" transform="rotate(-90 29.3 164.2)">VSYS</text>
<text x="41.7" y="171.7" transform="rotate(-90 41.7 171.7)">DGND</text>
<text x="300.6" y="175.3">DGND</text>
<text x="161.6" y="185.8" transform="rotate(-90 161.6 185.8)">DGND</text>
<text x="228.7" y="180.5" transform="rotate(-90 228.7 180.5)">DGND</text>
<text x="341.1" y="184.1">VMOT</text>
<text x="98.8" y="186.5">R15</text>
<text x="114.7" y="190">L1</text>
<text x="315.7" y="188.3">C10</text>
<text x="337.6" y="189.4">DGND</text>
<text x="147.1" y="192.9">24V_AFTER_SAFETY</text>
<text x="102.3" y="203.6">C4</text>
<text x="102.3" y="206.7">2.2uF</text>
<text x="141.1" y="208.5">2.2uF</text>
<text x="141.1" y="205.3">C11</text>
<text x="202.2" y="205.2" transform="rotate(-90 202.2 205.2)">DGND</text>
<text x="80.1" y="210.6">DGND</text>
<text x="319.3" y="218.3">DC1</text>
<text x="50.5" y="222.9">DGND</text>
<text x="74.8" y="226.5">1N5824_C508482</text>
<text x="98.1" y="225" transform="rotate(-90 98.1 225)">5V</text>
<text x="49" y="233">LM2596S-5.0</text>
<text x="49" y="229.9">U3</text>
<text x="75.5" y="230">U4</text>
<text x="77.5" y="231.9">L2</text>
<text x="82.5" y="231.8">33uH</text>
<text x="13.4" y="245.8">DGND</text>
<text x="398" y="244.6" transform="rotate(-90 398 244.6)">24V_BEFORE_SAFETY</text>
<text x="72" y="250">C1</text>
<text x="101.2" y="250.8">220uF</text>
<text x="101.2" y="247.6">C2</text>
<text x="72" y="253.2">680uF</text>
<text x="98.1" y="275.6" transform="rotate(-90 98.1 275.6)">DGND</text>
<text x="80.4" y="277.4" transform="rotate(-90 80.4 277.4)">DGND</text>
</g>
<g font-size="3.2" fill="#00f">
<text x="250.5" y="14.8">MOT_ROT_SENSE</text>
<text x="275.2" y="21.8">DGND</text>
<text x="209.3" y="24.2" transform="rotate(-90 209.3 24.2)">DGND</text>
<text x="237.5" y="24.2" transform="rotate(-90 237.5 24.2)">OUT1</text>
<text x="257.5" y="26">1N4007 A7</text>
<text x="262.8" y="26">1N4007 A7</text>
<text x="268.1" y="26">1N4007 A7</text>
<text x="273.4" y="26">1N4007 A7</text>
<text x="166.9" y="33.1" transform="rotate(-90 166.9 33.1)">5V</text>
<text x="227.5" y="34.8">MSS1P4-M3/89A</text>
<text x="223.4" y="38.3" transform="rotate(-90 223.4 38.3)">MOT_ROT_SENSE</text>
<text x="368.8" y="41.2">1</text>
<text x="111.3" y="42.9">1</text>
<text x="111.3" y="46.5">2</text>
<text x="117.5" y="45.2">G00</text>
<text x="128.1" y="45.2">VBUS</text>
<text x="141.1" y="46.5">39</text>
<text x="141.1" y="42.9">40</text>
<text x="171.1" y="43.6">1N4007 A7</text>
<text x="368.8" y="44.7">2</text>
<text x="375" y="43.5">1</text>
<text x="375" y="47">2</text>
<text x="59.3" y="50.7" transform="rotate(-90 59.3 50.7)">DGND</text>
<text x="110.5" y="50.7" transform="rotate(-90 110.5 50.7)">DGND</text>
<text x="111.3" y="50">3</text>
<text x="111.3" y="53.5">4</text>
<text x="117.5" y="48.8">G01</text>
<text x="117.5" y="52.3">GND</text>
<text x="128.5" y="48.8">VSYS</text>
<text x="129.7" y="52.3">GND</text>
<text x="141.1" y="53.5">37</text>
<text x="141.1" y="50">38</text>
<text x="142.2" y="50.7" transform="rotate(-90 142.2 50.7)">DGND</text>
<text x="303.4" y="51.8">29</text>
<text x="311.6" y="48" transform="rotate(-90 311.6 48)">DGND</text>
<text x="368" y="52.5" transform="rotate(-90 368 52.5)">OUT2</text>
<text x="368" y="48.9" transform="rotate(-90 368 48.9)">OUT1</text>
<text x="368.8" y="48.2">3</text>
<text x="368.8" y="51.8">4</text>
<text x="375" y="50.5">3</text>
<text x="13.2" y="59.3">4</text>
<text x="13.2" y="55.8">5</text>
<text x="111.3" y="57">5</text>
<text x="117.5" y="55.8">G02</text>
<text x="117.5" y="59.3">G03</text>
<text x="125.3" y="55.8">3V3_EN</text>
<text x="131.1" y="59.3">3V3</text>
<text x="141.1" y="57">36</text>
<text x="255.9" y="55.3">1</text>
<text x="255.9" y="58.8">2</text>
<text x="262.1" y="57.6">CP1</text>
<text x="291.9" y="57.6">GND</text>
<text x="295.1" y="54">EP</text>
<text x="303.4" y="58.8">27</text>
<text x="303.4" y="55.3">28</text>
<text x="304.5" y="59.5" transform="rotate(-90 304.5 59.5)">IN1</text>
<text x="368" y="59.5" transform="rotate(-90 368 59.5)">OUT4</text>
<text x="368" y="56" transform="rotate(-90 368 56)">OUT3</text>
<text x="368.8" y="55.3">5</text>
<text x="368.8" y="58.8">6</text>
<text x="375" y="54">4</text>
<text x="375" y="57.6">5</text>
<text x="13.2" y="62.9">3</text>
<text x="110.5" y="64.8" transform="rotate(-90 110.5 64.8)">IN2IN1</text>
<text x="111.3" y="60.6">6</text>
<text x="111.3" y="64.1">7</text>
<text x="117.5" y="62.9">G04</text>
<text x="128.5" y="62.9">VREF</text>
<text x="141.1" y="64.1">34</text>
<text x="141.1" y="60.6">35</text>
<text x="142.2" y="64.8" transform="rotate(-90 142.2 64.8)">CURR_SENSE</text>
<text x="232.2" y="63" transform="rotate(-90 232.2 63)">VMOT</text>
<text x="255.9" y="62.3">3</text>
<text x="255.9" y="65.9">4</text>
<text x="262.1" y="61.1">CP2</text>
<text x="262.1" y="64.6">VCP</text>
<text x="293" y="64.6">EN1</text>
<text x="293.9" y="61.1">IN1</text>
<text x="303.4" y="65.9">25</text>
<text x="303.4" y="62.3">26</text>
<text x="375" y="61.1">6</text>
<text x="13.2" y="69.9">1</text>
<text x="13.2" y="66.4">2</text>
<text x="24.7" y="68.6">DGND</text>
<text x="111.3" y="67.6">8</text>
<text x="111.3" y="71.2">9</text>
<text x="117.5" y="66.4">G05</text>
<text x="117.5" y="69.9">GND</text>
<text x="129.7" y="69.9">GND</text>
<text x="131.1" y="66.4">G28</text>
<text x="141.1" y="71.2">32</text>
<text x="141.1" y="67.6">33</text>
<text x="142.2" y="71.9" transform="rotate(-90 142.2 71.9)">MOT_ROT_SENSE</text>
<text x="142.2" y="68.3" transform="rotate(-90 142.2 68.3)">DGND</text>
<text x="255.1" y="70.1" transform="rotate(-90 255.1 70.1)">OUT1</text>
<text x="255.9" y="69.4">5</text>
<text x="262.1" y="68.2">VM</text>
<text x="262.1" y="71.7">OUT1</text>
<text x="293" y="71.7">EN2</text>
<text x="293.9" y="68.2">IN2</text>
<text x="303.4" y="69.4">24</text>
<text x="304.5" y="66.6" transform="rotate(-90 304.5 66.6)">IN2</text>
<text x="310.4" y="69.5">MOT_ENABLE</text>
<text x="372.2" y="68.3">WJ15EDGVC-3.81-6P</text>
<text x="109.7" y="74.7">10</text>
<text x="117.5" y="73.4">G06</text>
<text x="117.5" y="77">G07</text>
<text x="131.1" y="77">G26</text>
<text x="131.1" y="73.4">G27</text>
<text x="141.1" y="74.7">31</text>
<text x="175.8" y="75.4" transform="rotate(-90 175.8 75.4)">DGND</text>
<text x="255.9" y="72.9">6</text>
<text x="255.9" y="76.4">7</text>
<text x="262.1" y="75.2">PGND1</text>
<text x="293.9" y="75.2">IN3</text>
<text x="303.4" y="76.4">22</text>
<text x="303.4" y="72.9">23</text>
<text x="304.5" y="73.6" transform="rotate(-90 304.5 73.6)">IN3</text>
<text x="109.7" y="78.2">11</text>
<text x="109.7" y="81.7">12</text>
<text x="110.5" y="82.4" transform="rotate(-90 110.5 82.4)">IN6IN5IN4IN3DGND</text>
<text x="117.5" y="80.5">G08</text>
<text x="129.9" y="80.5">RUN</text>
<text x="141.1" y="81.7">29</text>
<text x="141.1" y="78.2">30</text>
<text x="255.1" y="80.7" transform="rotate(-90 255.1 80.7)">OUT2</text>
<text x="255.9" y="80">8</text>
<text x="255.9" y="83.5">9</text>
<text x="262.1" y="78.7">PGND2</text>
<text x="262.1" y="82.3">OUT2</text>
<text x="293" y="78.7">EN3</text>
<text x="294.4" y="82.3">NC</text>
<text x="303.4" y="83.5">20</text>
<text x="303.4" y="80">21</text>
<text x="310.4" y="83.6">DGND</text>
<text x="362.7" y="82.4" transform="rotate(-90 362.7 82.4)">OUT5</text>
<text x="109.7" y="85.3">13</text>
<text x="109.7" y="88.8">14</text>
<text x="110.5" y="86" transform="rotate(-90 110.5 86)">DGND</text>
<text x="117.5" y="84">G09</text>
<text x="117.5" y="87.6">GND</text>
<text x="129.7" y="87.6">GND</text>
<text x="131.1" y="84">G22</text>
<text x="141.1" y="88.8">27</text>
<text x="141.1" y="85.3">28</text>
<text x="142.2" y="86" transform="rotate(-90 142.2 86)">DGND</text>
<text x="254.4" y="87">10</text>
<text x="255.1" y="84.2" transform="rotate(-90 255.1 84.2)">OUT3</text>
<text x="262.1" y="85.8">OUT3</text>
<text x="262.1" y="89.3">PGND3</text>
<text x="286" y="89.3">COMPO#</text>
<text x="291.9" y="85.8">GND</text>
<text x="303.4" y="87">19</text>
<text x="362.7" y="86" transform="rotate(-90 362.7 86)">OUT6</text>
<text x="369.7" y="84">1</text>
<text x="369.7" y="87.6">2</text>
<text x="109.7" y="92.3">15</text>
<text x="109.7" y="95.8">16</text>
<text x="117.5" y="91.1">G10</text>
<text x="117.5" y="94.6">G11</text>
<text x="131.1" y="94.6">G20</text>
<text x="131.1" y="91.1">G21</text>
<text x="141.1" y="95.8">25</text>
<text x="141.1" y="92.3">26</text>
<text x="254.4" y="90.6">11</text>
<text x="254.4" y="94.1">12</text>
<text x="255.8" y="90.6">VMOT</text>
<text x="262.1" y="92.9">VM</text>
<text x="287.6" y="92.9">FAULT#</text>
<text x="303.4" y="94.1">17</text>
<text x="303.4" y="90.6">18</text>
<text x="109.7" y="99.4">17</text>
<text x="117.5" y="98.1">G12</text>
<text x="117.5" y="101.7">G13</text>
<text x="131.1" y="101.7">G18</text>
<text x="131.1" y="98.1">G19</text>
<text x="141.1" y="99.4">24</text>
<text x="254.4" y="97.6">13</text>
<text x="254.4" y="101.1">14</text>
<text x="262.1" y="96.4">COMPP</text>
<text x="262.1" y="99.9">COMPN</text>
<text x="287.6" y="99.9">RESET#</text>
<text x="287.9" y="96.4">SLEEP#</text>
<text x="303.4" y="101.1">15</text>
<text x="303.4" y="97.6">16</text>
<text x="109.7" y="102.9">18</text>
<text x="109.7" y="106.4">19</text>
<text x="110.5" y="103.6" transform="rotate(-90 110.5 103.6)">DGND</text>
<text x="117.5" y="105.2">GND</text>
<text x="129.7" y="105.2">GND</text>
<text x="141.1" y="106.4">22</text>
<text x="141.1" y="102.9">23</text>
<text x="142.2" y="107.1" transform="rotate(-90 142.2 107.1)">RX_DRIVER_TX_CONTROLLBOX</text>
<text x="142.2" y="103.6" transform="rotate(-90 142.2 103.6)">DGND</text>
<text x="262.1" y="103.4">GND</text>
<text x="285.1" y="103.4">V3P3OUT</text>
<text x="109.7" y="110">20</text>
<text x="117.5" y="108.7">G14</text>
<text x="117.5" y="112.3">G15</text>
<text x="131.1" y="112.3">G16</text>
<text x="131.1" y="108.7">G17</text>
<text x="141.1" y="110">21</text>
<text x="142.2" y="110.7" transform="rotate(-90 142.2 110.7)">TX_DRIVER</text>
<text x="255.8" y="110">DGND</text>
<text x="259.3" y="108.9">DRV8313PWPR</text>
<text x="114.7" y="117.7">ColorEasyPico2-RP2350</text>
<text x="290.4" y="116.8" transform="rotate(-90 290.4 116.8)">DGND</text>
<text x="407.5" y="119.7">24V_BEFORE_SAFETY</text>
<text x="321.2" y="125.8">1</text>
<text x="360.4" y="124.6">EP</text>
<text x="368.7" y="125.8">28</text>
<text x="368.7" y="122.3">29</text>
<text x="376.8" y="121.2" transform="rotate(-90 376.8 121.2)">DGND</text>
<text x="321.2" y="129.4">2</text>
<text x="327.4" y="128.1">CP1</text>
<text x="327.4" y="131.7">CP2</text>
<text x="357.2" y="128.1">GND</text>
<text x="359.1" y="131.7">IN1</text>
<text x="368.7" y="129.4">27</text>
<text x="369.8" y="130.1" transform="rotate(-90 369.8 130.1)">IN4</text>
<text x="190.5" y="133">VMOT</text>
<text x="297.5" y="133.6" transform="rotate(-90 297.5 133.6)">VMOT</text>
<text x="321.2" y="132.9">3</text>
<text x="321.2" y="136.4">4</text>
<text x="327.4" y="135.2">VCP</text>
<text x="358.3" y="135.2">EN1</text>
<text x="368.7" y="136.4">25</text>
<text x="368.7" y="132.9">26</text>
<text x="369.8" y="137.1" transform="rotate(-90 369.8 137.1)">IN5</text>
<text x="22.9" y="143.5">4</text>
<text x="179.2" y="138.9" transform="rotate(-90 179.2 138.9)">3</text>
<text x="186.3" y="138.9" transform="rotate(-90 186.3 138.9)">4</text>
<text x="320.4" y="140.7" transform="rotate(-90 320.4 140.7)">OUT4</text>
<text x="321.2" y="139.9">5</text>
<text x="321.2" y="143.5">6</text>
<text x="327.4" y="138.7">VM</text>
<text x="327.4" y="142.2">OUT1</text>
<text x="358.3" y="142.2">EN2</text>
<text x="359.1" y="138.7">IN2</text>
<text x="368.7" y="143.5">23</text>
<text x="368.7" y="139.9">24</text>
<text x="382.8" y="140">MOT_ENABLE</text>
<text x="16.8" y="149.3">3</text>
<text x="16.8" y="145.8">4</text>
<text x="22.9" y="147">3</text>
<text x="24.1" y="147.7" transform="rotate(-90 24.1 147.7)">TX_DRIVER</text>
<text x="24.1" y="144.2" transform="rotate(-90 24.1 144.2)">RX_DRIVER_TX_CONTROLLBOX</text>
<text x="104.1" y="147.7">RK1631110U2A</text>
<text x="321.2" y="147">7</text>
<text x="327.4" y="145.8">PGND1</text>
<text x="327.4" y="149.3">PGND2</text>
<text x="358.3" y="149.3">EN3</text>
<text x="359.1" y="145.8">IN3</text>
<text x="368.7" y="147">22</text>
<text x="369.8" y="144.2" transform="rotate(-90 369.8 144.2)">IN6</text>
<text x="16.8" y="152.8">2</text>
<text x="22.9" y="154.1">1</text>
<text x="22.9" y="150.5">2</text>
<text x="32.6" y="150.6">DGND</text>
<text x="320.4" y="154.8" transform="rotate(-90 320.4 154.8)">OUT6</text>
<text x="320.4" y="151.2" transform="rotate(-90 320.4 151.2)">OUT5</text>
<text x="321.2" y="150.5">8</text>
<text x="321.2" y="154.1">9</text>
<text x="327.4" y="152.8">OUT2</text>
<text x="359.7" y="152.8">NC</text>
<text x="368.7" y="154.1">20</text>
<text x="368.7" y="150.5">21</text>
<text x="375.7" y="154.1">DGND</text>
<text x="16.8" y="156.4">1</text>
<text x="166" y="157.6">5</text>
<text x="216.3" y="160.1" transform="rotate(-90 216.3 160.1)">CURR_SENSE</text>
<text x="226.9" y="161.8" transform="rotate(-90 226.9 161.8)">DGND</text>
<text x="319.6" y="157.6">10</text>
<text x="319.6" y="161.1">11</text>
<text x="321" y="161.2">VMOT</text>
<text x="327.4" y="156.4">OUT3</text>
<text x="327.4" y="159.9">PGND3</text>
<text x="351.2" y="159.9">COMPO#</text>
<text x="357.2" y="156.4">GND</text>
<text x="368.7" y="161.1">18</text>
<text x="368.7" y="157.6">19</text>
<text x="159.9" y="167.1" transform="rotate(-90 159.9 167.1)">DGND</text>
<text x="319.6" y="164.6">12</text>
<text x="327.4" y="163.4">VM</text>
<text x="327.4" y="166.9">COMPP</text>
<text x="352.9" y="163.4">FAULT#</text>
<text x="353.2" y="166.9">SLEEP#</text>
<text x="368.7" y="164.6">17</text>
<text x="202.8" y="171.7">1</text>
<text x="319.6" y="168.2">13</text>
<text x="319.6" y="171.7">14</text>
<text x="320.1" y="171.8">DGND</text>
<text x="327.4" y="170.5">COMPN</text>
<text x="327.4" y="174">GND</text>
<text x="350.4" y="174">V3P3OUT</text>
<text x="352.8" y="170.5">RESET#</text>
<text x="368.7" y="171.7">15</text>
<text x="368.7" y="168.2">16</text>
<text x="324.6" y="179.5">DRV8313PWPR</text>
<text x="186.3" y="182.8" transform="rotate(-90 186.3 182.8)">2</text>
<text x="197.6" y="185.9">DGND</text>
<text x="295.6" y="184.6">1</text>
<text x="111.3" y="191.1">3</text>
<text x="127" y="191.1">2</text>
<text x="134.3" y="191.8" transform="rotate(-90 134.3 191.8)">24V_AFTER_SAFETY</text>
<text x="169.3" y="191.8">INA169NA/3K</text>
<text x="295.6" y="188.1">2</text>
<text x="355.7" y="186.5" transform="rotate(-90 355.7 186.5)">DGND</text>
<text x="111.3" y="208.7">4</text>
<text x="127" y="208.7">1</text>
<text x="114.7" y="214.7">ACT1210-510-2P-TL00</text>
<text x="309.7" y="213" transform="rotate(-90 309.7 213)">1</text>
<text x="313.3" y="213" transform="rotate(-90 313.3 213)">3</text>
<text x="316.8" y="213" transform="rotate(-90 316.8 213)">2</text>
<text x="319.3" y="221.8">PJ-002A</text>
<text x="47.1" y="239.1">ON#/OFF</text>
<text x="63.7" y="237.3">5</text>
<text x="38.6" y="244.4">6</text>
<text x="43" y="245.8">EP</text>
<text x="58.2" y="242.6">FB</text>
<text x="63.7" y="240.8">4</text>
<text x="55.4" y="249.7">OUT</text>
<text x="63.7" y="251.4">1</text>
<text x="63.7" y="247.9">2</text>
<text x="56.3" y="253.2">VIN</text>
</g>
<g font-size="3.2">
<text x="169.6" y="53.6">VCC</text>
<text x="40.9" y="81.8">VCC</text>
<text x="229.4" y="85">GND OUT3</text>
<text x="243.5" y="99.1">GND</text>
<text x="97.3" y="134.7">VCC</text>
<text x="160.8" y="148.8">VCC</text>
<text x="337" y="155.5">GND</text>
<text x="308.8" y="169.7">GND</text>
<text x="307" y="203.2">GND</text>
<text x="141.2" y="220.8">GND</text>
<text x="345.8" y="224.3">GND</text>
<text x="63.7" y="244.4">3</text>
<text x="54.9" y="246.1">GND</text>
</g>
<g font-size="2.1" fill="#000080">
<text x="47.6" y="36.6">C5</text>
<text x="47.6" y="47.2">C6</text>
<text x="10.6" y="50.7">HALLSENSORS</text>
<text x="47.6" y="59.5">C7</text>
<text x="238.1" y="56">C15</text>
<text x="250.5" y="56">C13</text>
<text x="366.9" y="78.9">H2</text>
<text x="294.6" y="110.7">C22</text>
<text x="169.3" y="131.8">U5</text>
<text x="303.4" y="126.5">C19</text>
<text x="315.7" y="126.5">C17</text>
<text x="14.1" y="140.7">H1</text>
<text x="165.8" y="160.1">C8</text>
<text x="220.5" y="158.3">C9</text>
<text x="292.8" y="179.5">H3</text>
<text x="359.8" y="181.2">C23</text>
</g>
<g font-size="2.1">
<text x="177.8" y="145.6">Vin+</text>
<text x="188.4" y="145.6">Vin-</text>
<text x="178.2" y="153.7" transform="rotate(-90 178.2 153.7)">1k</text>
<text x="191.2" y="153.7" transform="rotate(-90 191.2 153.7)">1k</text>
<text x="170.7" y="159.7">V+</text>
<text x="183.1" y="178.7">GND</text>
<text x="193" y="175.9">OUT</text>
</g>
</svg>
